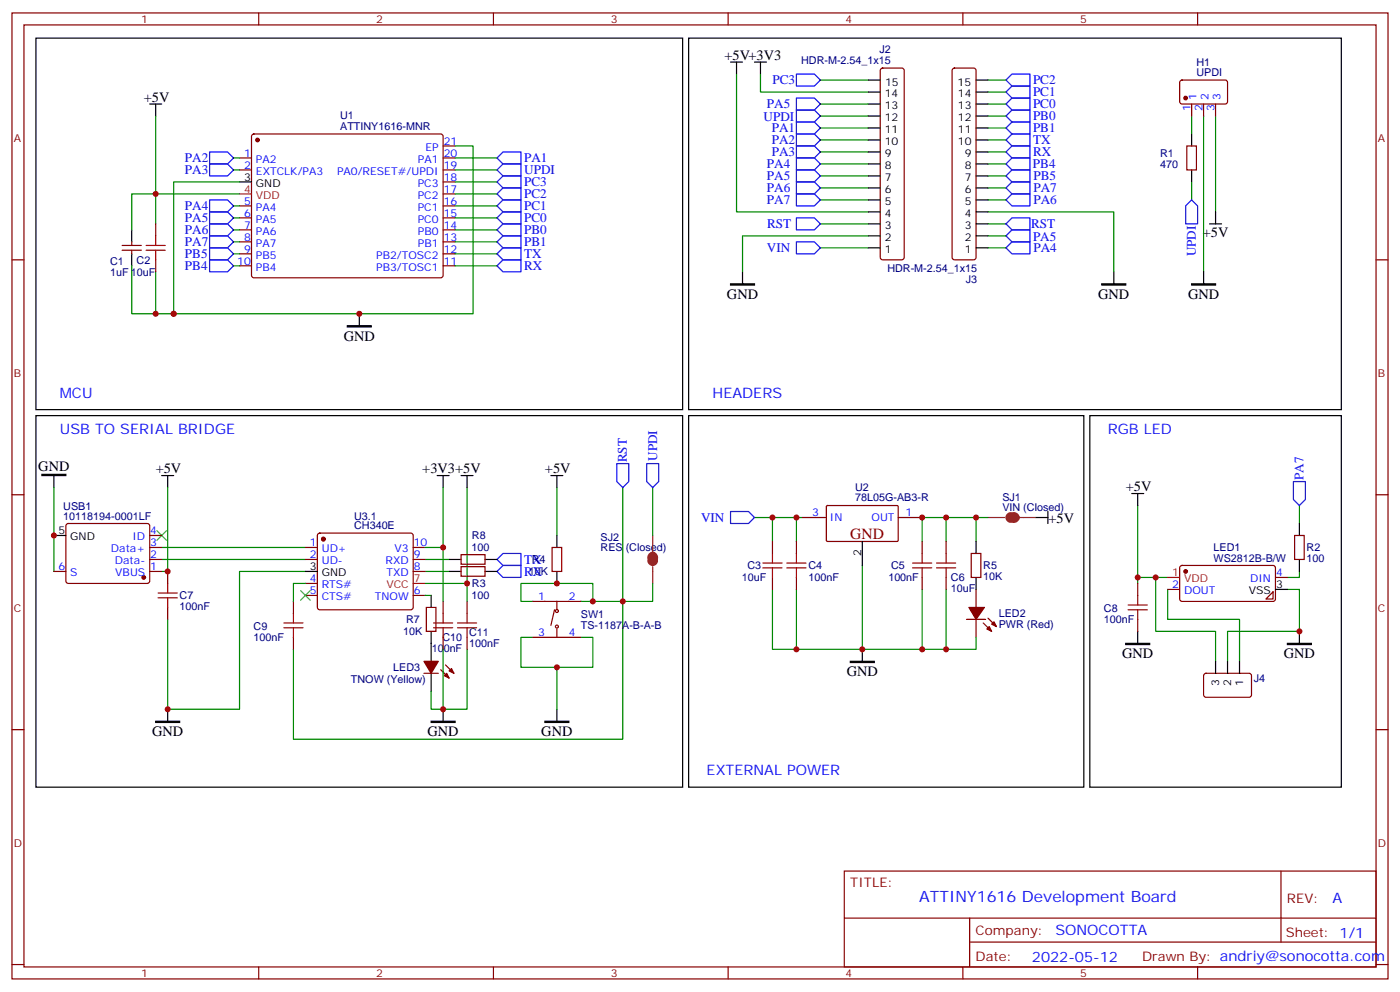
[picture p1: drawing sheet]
<svg xmlns="http://www.w3.org/2000/svg" width="412mm" height="292mm" viewBox="0 0 412 292" stroke-linecap="round" stroke-linejoin="round" font-family="sans-serif">
<g fill="none" stroke="#870000" stroke-width=".35">
<path d="M3.5 3.8h405.4v284.3h-405.4zM7.1 7.3h398.2v277.3h-398.2zM76.2 3.8v3.5M145.3 3.8v3.5M214.5 3.8v3.5M283.6 3.8v3.5M352.8 3.8v3.5M74.3 39.6l.5-.2h55l.5 .2 .2 .5v41.2l-.7 .5-55.3-.1-.4-.6v-41zM259.5 20.2l.5-.2h5.6l.5 .2 .2 .5v55.1l-.2 .5-.5 .2h-5.6l-.5-.3-.2-.4v-55.1zM280.7 20.2l.5-.2h5.6l.5 .2 .2 .5v55.1l-.2 .5-.5 .2h-5.6l-.5-.3-.2-.4v-55.1zM347.7 23.8l.5-.2h13l.4 .7-.1 5.9-.6 .4h-13l-.4-.7v-5.6zM351 30.6v3.5"/>
<path d="M354.5 30.6v3.5M358.1 30.6v3.5M70.6 46.5h3.5M70.6 50h3.5M130.5 46.5h3.6M130.5 50h3.6M130.5 57.1h3.6M130.5 53.6h3.6M130.5 43h3.6M349.6 43h2.8v7h-2.8zM3.5 76.5h3.6M36 73.7h5.6"/>
<path d="M36 72.2h5.6M38.8 71.2v1M38.8 73.7v1M45.9 65.9v3.5M45.9 76.5v3.5M70.6 60.6h3.5M70.6 64.1h3.5M70.6 67.7h3.5M70.6 71.2h3.5M70.6 74.7h3.5M70.6 78.2h3.5M130.5 60.6h3.6"/>
<path d="M130.5 64.1h3.6M130.5 67.7h3.6M130.5 71.2h3.6M130.5 74.7h3.6M130.5 78.2h3.6M405.3 76.5h3.6M3.5 145.6h3.6M19.6 154.3l.5-.2h23.3l.5 .2 .2 .5-.1 16.5-.6 .4h-23.6l-.4-.7v-16.2zM44.1 157.6h3.5M93.7 157.1l.5-.2h26.8l.5 .2 .2 .5v21.2l-.2 .5-.5 .2h-26.8l-.5-.2-.2-.5v-21.2zM227.5 159.4v3.5M234.6 159.4v3.5"/>
<path d="M236.4 152.3h7M243.5 149l.3-.2h20.6l.2 .4-.1 10-.3 .2-20.6-.1-.2-.3zM264.6 152.3h7M271.6 159.4v3.5M278.7 159.4v3.5M381.4 157.6h2.8v7.1h-2.8zM405.3 145.6h3.6M15.9 168.2h3.5M44.1 168.2h3.5M44.1 164.7h3.5M44.1 161.1h3.5M49.4 168.2v3.5"/>
<path d="M49.4 178.8v3.5M86.4 177v3.6M90 164.7h3.5M90 161.1h3.5M90 171.7h3.5M90 175.3h3.5M121.7 168.2h3.5M121.7 164.7h3.5M121.7 161.1h3.5M121.7 175.3h3.5M125.6 178.8h2.8v7h-2.8zM130.5 177v3.6"/>
<path d="M135.8 163.3h7.1v2.8h-7.1zM135.8 166.8h7.1v2.8h-7.1zM137.6 177v3.6M157 177h14.1M162.6 161.1h2.9v7.1h-2.9zM163.3 179.5l-1 4.6M164 177v2.5M227.5 170v3.5M234.6 170v3.5M271.6 170v3.5M278.7 170v3.5M286.1 162.9h2.8v7.1h-2.8z"/>
<path d="M287.5 173.5v5.3M335.1 171.7v3.6M344 173.5h3.5M347.7 166.6l.5-.2 27.1 .1 .4 .6-.1 9.5-.6 .4h-27.1l-.4-.7v-9.2zM375 174.2v2.1h-2.1zM375.7 170h3.5M86.4 187.6v3.5M124.9 198.2h4.2M129.8 197.1l2.5 2.5M130.5 187.6v3.5M131.2 195.7l2.5 2.5M137.6 187.6v3.5"/>
<path d="M157 187.6h14.1M164 185.1v2.5M284.7 182.3h5.6M287.5 182.3v5.3M289.6 183.4l2.5 2.4M291 182l2.5 2.4M335.1 182.3v3.5M354.8 198.4l.4-.2h13l.5 .7-.1 5.9-.7 .4h-12.9l-.5-.7v-5.6zM3.5 214.8h3.6M405.3 214.8h3.6M248.7 256.4h156.6v28.2h-156.6zM377.3 256.4v20.9"/>
<path d="M248.7 270.2h156.5M285.6 277.3h119.6M285.6 270.2v14.2M3.5 283.9h3.6M76.2 284.6v3.5M145.3 284.6v3.5M214.5 284.6v3.5M283.6 284.6v3.5M352.8 284.6v3.5M405.3 283.9h3.6"/>
<circle cx="164" cy="179.8" r=".44"/>
<circle cx="164" cy="184.4" r=".44"/>
</g>
<g fill="#870000" stroke="#870000" stroke-width=".35">
<path d="M124.9 194.7h4.2l-2.1 3.5z"/>
<path d="M130.9 198.9l.7-.7 .7 1.4z"/>
<path d="M132.3 197.5l.7-.7 .7 1.4z"/>
<path d="M290.7 185.1l.7-.7 .7 1.4z"/>
<path d="M292.1 183.7l.7-.7 .7 1.4z"/>
<path d="M285.4 178.8h4.6l-2.5 3.5z"/>
<circle cx="75.8" cy="41.2" r=".53"/>
<circle cx="42.3" cy="170" r=".53"/>
<circle cx="349.2" cy="168.2" r=".53"/>
<circle cx="95.2" cy="158.7" r=".53"/>
<circle cx="349.2" cy="28.9" r=".53"/>
</g>
<g fill="none" stroke="#000" stroke-width=".35">
<path d="M10.6 11.2h190.5v109.4h-190.5zM202.8 11.2h192.3v109.4h-192.3zM215.2 18.3h3.5M217 18.3v3.5M222.2 18.3h3.6M224 18.3v3.5M44.1 30.6h3.5M45.9 30.6v3.5M255.8 30.6h3.5M255.8 37.7h3.5M255.8 34.1h3.5M255.8 27.1h3.5"/>
<path d="M255.8 23.6h3.5M287.5 30.6h3.5M287.5 37.7h3.5M287.5 34.1h3.5M287.5 27.1h3.5M287.5 23.6h3.5M351 39.4v3.6M70.6 53.6h3.5M255.8 58.8h3.5M255.8 55.3h3.5M255.8 51.8h3.5M255.8 48.3h3.5"/>
<path d="M255.8 44.7h3.5M255.8 41.2h3.5M287.5 58.8h3.5M287.5 55.3h3.5M287.5 51.8h3.5M287.5 48.3h3.5M287.5 44.7h3.5M287.5 41.2h3.5M351 50v3.6M38.8 67.7v3.5M38.8 74.7v3.5M255.8 65.9h3.5"/>
<path d="M255.8 73h3.5M255.8 69.4h3.5M255.8 62.4h3.5M287.5 65.9h3.5M287.5 73h3.5M287.5 69.4h3.5M287.5 62.4h3.5M356.3 65.9h3.5M358.1 62.4v3.5M105.8 92.4v3.5M218.7 80v3.5M328.1 80v3.5"/>
<path d="M354.5 80v3.5M10.6 122.3h190.5v109.4h-190.5zM15.9 140v3.5M47.6 140h3.6M49.4 140v3.5M128.8 140h3.5M130.5 140v3.5M135.8 140h3.5M137.6 140v3.5M162.3 140h3.5M164 140v3.5M202.8 122.3h116.5v109.4h-116.5z"/>
<path d="M321 122.3h74.1v109.4h-74.1zM15.9 157.6h3.5M164 157.6v3.5M254 159.4v7M287.5 159.4v3.5M305.2 152.3h3.5M308.7 150.6v3.5M333.4 145.3h3.5M335.1 145.3v3.5M382.8 154.1v3.5M90 168.2h3.5M127 175.3v3.5"/>
<path d="M132.3 168.2h3.5M132.3 164.7h3.5M142.9 168.2h3.5M142.9 164.7h3.5M164 168.2v3.5M287.5 170v3.5M375.7 173.5h3.5M382.8 164.7v3.5M127 185.8v8.9M127 198.2v5.3M254 191.1v3.6M335.1 185.8v3.6"/>
<path d="M358.1 194.7v3.5M361.6 194.7v3.5M365.1 194.7v3.5M382.8 185.8v3.6M49.4 208.8v3.5M130.5 208.8v3.5M164 208.8v3.5"/>
</g>
<path d="M70.6 57.1h3.5M121.7 171.7h3.5M344 170h3.5" fill="none" stroke="#f00" stroke-width=".35"/>
<g fill="none" stroke="#00f" stroke-width=".35">
<path d="M234.6 32.4h5.3l1.8 1.7-1.8 1.8h-5.3zM234.6 35.9h5.3l1.8 1.8-1.8 1.7h-5.3zM234.6 21.8h5.3l1.8 1.8-1.8 1.7h-5.3zM234.6 39.4h5.3l1.8 1.8-1.8 1.8h-5.3zM234.6 28.9h5.3l1.8 1.7-1.8 1.8h-5.3zM296.3 23.6l1.8-1.8h5.3v3.5h-5.3zM296.3 27.1l1.8-1.8h5.3v3.6h-5.3zM296.3 30.6l1.8-1.7h5.3v3.5h-5.3zM296.3 34.1l1.8-1.7h5.3v3.5h-5.3zM296.3 37.7l1.8-1.8h5.3v3.5h-5.3zM298.1 39.4h5.3v3.6h-5.3l-1.8-1.8zM61.7 44.7h5.3l1.8 1.8-1.8 1.8h-5.3z"/>
<path d="M61.7 48.3h5.3l1.8 1.7-1.8 1.8h-5.3zM61.7 58.8h5.3l1.8 1.8-1.8 1.8h-5.3zM146.4 50l1.8-1.7h5.3v3.5h-5.3zM146.4 53.6l1.8-1.8h5.3v3.5h-5.3zM146.4 57.1l1.8-1.8h5.3v3.5h-5.3zM148.2 44.7h5.3v3.6h-5.3l-1.8-1.8zM234.6 43h5.3l1.8 1.7-1.8 1.8h-5.3zM234.6 57.1h5.3l1.8 1.7-1.8 1.8h-5.3zM234.6 53.6h5.3l1.8 1.7-1.8 1.8h-5.3zM234.6 50h5.3l1.8 1.8-1.8 1.8h-5.3zM234.6 46.5h5.3l1.8 1.8-1.8 1.7h-5.3zM296.3 44.7l1.8-1.7h5.3v3.5h-5.3z"/>
<path d="M296.3 48.3l1.8-1.8h5.3v3.5h-5.3zM296.3 55.3l1.8-1.7h5.3v3.5h-5.3zM298.1 50h5.3v3.6h-5.3l-1.8-1.8zM298.1 57.1h5.3v3.5h-5.3l-1.8-1.8zM61.7 62.4h5.3l1.8 1.7-1.8 1.8h-5.3zM61.7 65.9h5.3l1.8 1.8-1.8 1.7h-5.3zM61.7 69.4h5.3l1.8 1.8-1.8 1.8h-5.3zM61.7 73h5.3l1.8 1.7-1.8 1.8h-5.3zM61.7 76.5h5.3l1.8 1.7-1.8 1.8h-5.3zM146.4 74.7l1.8-1.7h5.3v3.5h-5.3zM146.4 78.2l1.8-1.7h5.3v3.5h-5.3zM146.4 60.6l1.8-1.8h5.3v3.6h-5.3z"/>
<path d="M146.4 67.7l1.8-1.8h5.3v3.5h-5.3zM146.4 71.2l1.8-1.8h5.3v3.6h-5.3zM148.2 62.4h5.3v3.5h-5.3l-1.8-1.8zM234.6 71.2h5.3l1.8 1.8-1.8 1.7h-5.3zM234.6 64.1h5.3l1.8 1.8-1.8 1.8h-5.3zM296.3 69.4l1.8-1.7h5.3v3.5h-5.3zM298.1 71.2h5.3v3.5h-5.3l-1.8-1.7zM298.1 64.1h5.3v3.6h-5.3l-1.8-1.8zM349.2 60.6l1.8-1.8 1.8 1.8v5.3h-3.6zM181.7 136.5h3.5v5.2l-1.8 1.8-1.7-1.8zM190.5 136.5h3.5v5.2l-1.7 1.8-1.8-1.8zM215.2 150.6h5.3l1.7 1.7-1.7 1.8h-5.3z"/>
<path d="M381 141.7h3.5v5.3l-1.7 1.8-1.8-1.8zM146.4 164.7l1.8-1.8h5.3v3.5h-5.3zM148.2 166.4h5.3v3.6h-5.3l-1.8-1.8z"/>
</g>
<g fill="none" stroke="#008700" stroke-width=".35">
<path d="M45.9 34.1v31.8M217 21.8v40.6h38.8M224 21.8v5.3h31.8M241.7 23.6h14.1M241.7 30.6h14.1M241.7 34.1h14.1M241.7 37.7h14.1M291 23.6h5.3M291 27.1h5.3M291 30.6h5.3M291 34.1h5.3M291 37.7h5.3"/>
<path d="M351 34.1v5.3M354.5 34.1v45.9M358.1 34.1v28.3M68.8 50h1.8M68.8 46.5h1.8M70.6 53.6h-19.4v38.8M70.6 57.1h-31.8v10.6M134.1 43h5.2v49.4h-88.1M134.1 50h12.3M134.1 57.1h12.3M134.1 46.5h12.3M134.1 53.6h12.3"/>
<path d="M241.7 41.2h14.1M241.7 44.7h14.1M241.7 48.3h14.1M241.7 51.8h14.1M241.7 55.3h14.1M241.7 58.8h14.1M291 41.2h5.3M291 44.7h5.3M291 48.3h5.3M291 51.8h5.3M291 55.3h5.3M291 58.8h5.3"/>
<path d="M351 53.6v5.2M38.8 78.2v14.2h7.1M68.8 74.7h1.8M68.8 78.2h1.8M68.8 60.6h1.8M68.8 64.1h1.8M68.8 67.7h1.8M68.8 71.2h1.8M134.1 74.7h12.3M134.1 78.2h12.3M134.1 60.6h12.3M134.1 64.1h12.3"/>
<path d="M134.1 67.7h12.3M134.1 71.2h12.3M241.7 65.9h14.1M241.7 73h14.1M255.8 69.4h-37.1v10.6M291 62.4h37.1v17.6M291 65.9h5.3M291 69.4h5.3M291 73h5.3M45.9 80v12.4h5.3M15.9 143.5v24.7M49.4 143.5v24.7h-1.8"/>
<path d="M130.5 143.5v17.6h-5.3M137.6 143.5v28.2M164 143.5v14.1M183.4 143.5v74.1h-97v-26.5M192.3 143.5v14.1M222.2 152.3h14.2M227.5 152.3v7.1M234.6 152.3v7.1M278.7 152.3v7.1M287.5 152.3v7.1M291 152.3h-19.4v7.1M335.1 148.8v22.9"/>
<path d="M382.8 148.8v5.3M47.6 164.7h42.4M47.6 161.1h42.4M90 168.2h-19.4v40.6h-21.2v-26.5M90 171.7h-3.6v5.3M125.2 171.7h12.4v5.3M125.2 164.7h7.1M125.2 168.2h7.1M125.2 175.3h1.8M130.5 161.1v15.9M157 177h-3.5v-5.3h21.1v5.3h-3.5M192.3 171.7v5.3h-17.7"/>
<path d="M227.5 173.5v17.6h7.1M234.6 173.5v17.6h37v-17.6M254 166.4v24.7M278.7 173.5v17.6h-7.1M335.1 170h8.9M340.4 170v15.8h17.7v8.9M344 173.5v8.8h21.1v12.4M379.2 173.5h3.6v12.3h-21.2v8.9M382.8 168.2v1.8h-3.6M130.5 191.1v17.7M137.6 191.1v17.7h-7.1M157 187.6h-3.5v8.8h21.1v-8.8h-3.5"/>
<path d="M164 196.4v12.4M287.5 187.6v3.5h-8.8M127 203.5v5.3h3.5"/>
</g>
<path d="M102.3 95.9h7.1v.3h-7.1zM215.2 83.5h7v.4h-7zM324.6 83.5h7v.4h-7zM351 83.5h7.1v.4h-7.1zM12.3 139.6h7.1v.4h-7.1zM250.5 194.7h7v.3h-7zM331.6 189.4h7.1v.3h-7.1zM379.2 189.4h7.1v.3h-7.1zM45.9 212.3h7v.4h-7zM127 212.3h7.1v.4h-7.1zM160.5 212.3h7.1v.4h-7.1z" fill="#000" stroke="#000" stroke-width=".35"/>
<path d="M297.7 151.6a.71 .71 0 0 0-.7 .7 .71 .71 0 0 0 .7 .7M298.4 151.6a.76 .76 0 0 1 1.1 .7 .76 .76 0 0 1-1.1 .7M191.6 164.3a.76 .76 0 0 1 .7-1 .76 .76 0 0 1 .7 1M191.6 165a.71 .71 0 0 0 .7 .7 .71 .71 0 0 0 .7-.7" fill="none" stroke="#8c2424" stroke-width="1.8"/>
<path d="M192.3 157.6v5M291 152.3h5M297 152.3h2.5M300.2 152.3h5M192.3 163.3v2.4M192.3 166.8v4.9" fill="none" stroke="#8c2424" stroke-width=".35"/>
<g fill="none" stroke="#a10000" stroke-width=".35">
<path d="M43 73.7h5.7M43 72.2h5.7M45.9 69.4v2.8M45.9 73.7v2.8M46.6 176h5.6M46.6 174.6h5.6M49.4 171.7v2.9M49.4 176v2.8M224.7 167.1h5.7M224.7 165.7h5.7M227.5 162.9v2.8M227.5 167.1v2.9"/>
<path d="M231.8 167.1h5.6M231.8 165.7h5.6M234.6 162.9v2.8M234.6 167.1v2.9M268.8 167.1h5.7M268.8 165.7h5.7M271.6 162.9v2.8M271.6 167.1v2.9M275.9 167.1h5.6M275.9 165.7h5.6M278.7 162.9v2.8M278.7 167.1v2.9"/>
<path d="M332.3 179.5h5.7M332.3 178.1h5.7M335.1 175.3v2.8M335.1 179.5v2.8M83.6 184.8h5.7M83.6 183.4h5.7M86.4 180.6v2.8M86.4 184.8v2.8M127.7 184.8h5.6M127.7 183.4h5.6M130.5 180.6v2.8M130.5 184.8v2.8"/>
<path d="M134.8 184.8h5.6M134.8 183.4h5.6M137.6 180.6v2.8M137.6 184.8v2.8"/>
</g>
<path d="M46.2 156.2l2.8 2.8M49 156.2l-2.8 2.8M88.5 173.8l2.9 2.9M91.4 173.8l-2.9 2.9" fill="none" stroke="#3c3" stroke-width=".35"/>
<g fill="#c00">
<circle cx="45.9" cy="57.1" r=".88"/>
<circle cx="105.8" cy="92.4" r=".88"/>
<circle cx="51.2" cy="92.4" r=".88"/>
<circle cx="45.9" cy="92.4" r=".88"/>
<circle cx="49.4" cy="168.2" r=".88"/>
<circle cx="183.4" cy="177" r=".88"/>
<circle cx="174.6" cy="177" r=".88"/>
<circle cx="15.9" cy="157.6" r=".88"/>
<circle cx="287.5" cy="152.3" r=".88"/>
<circle cx="278.7" cy="191.1" r=".88"/>
<circle cx="278.7" cy="152.3" r=".88"/>
<circle cx="271.6" cy="191.1" r=".88"/>
<circle cx="234.6" cy="191.1" r=".88"/>
<circle cx="227.5" cy="152.3" r=".88"/>
<circle cx="254" cy="191.1" r=".88"/>
<circle cx="382.8" cy="185.8" r=".88"/>
<circle cx="340.4" cy="170" r=".88"/>
<circle cx="335.1" cy="170" r=".88"/>
<circle cx="234.6" cy="152.3" r=".88"/>
<circle cx="271.6" cy="152.3" r=".88"/>
<circle cx="137.6" cy="171.7" r=".88"/>
<circle cx="130.5" cy="161.1" r=".88"/>
<circle cx="49.4" cy="208.8" r=".88"/>
<circle cx="164" cy="196.4" r=".88"/>
<circle cx="130.5" cy="208.8" r=".88"/>
<circle cx="164" cy="171.7" r=".88"/>
</g>
<text font-size="4.6" fill="#800" x="250.5" y="158.7">GND</text>
<text font-size="4.6" fill="#00f" x="270.8" y="265.4">ATTINY1616 Development Board</text>
<g font-size="4.2">
<text x="213.4" y="17.6">+5V+3V3</text>
<text x="42.3" y="29.9">+5V</text>
<text x="354.3" y="69.9">+5V</text>
<text x="214.1" y="87.9">GND</text>
<text x="323.5" y="87.9">GND</text>
<text x="350" y="87.9">GND</text>
<text x="101.3" y="100.2">GND</text>
<text x="11.3" y="138.5">GND</text>
<text x="45.9" y="139.3">+5V</text>
<text x="124.4" y="139.3">+3V3+5V</text>
<text x="160.5" y="139.3">+5V</text>
<text x="331.6" y="144.6">+5V</text>
<text x="308.9" y="153.8">+5V</text>
<text x="330.6" y="193.6">GND</text>
<text x="378.2" y="193.7">GND</text>
<text x="249.4" y="199">GND</text>
<text x="44.8" y="216.5">GND</text>
<text x="125.9" y="216.5">GND</text>
<text x="159.5" y="216.7">GND</text>
</g>
<g font-size="4.2" fill="#00f">
<text x="17.6" y="117.1">MCU</text>
<text x="209.9" y="117.1">HEADERS</text>
<text x="17.6" y="127.6">USB TO SERIAL BRIDGE</text>
<text x="326.3" y="127.6">RGB LED</text>
<text x="208.1" y="228.2">EXTERNAL POWER</text>
<text x="392.5" y="265.7">A</text>
<text x="310.9" y="275.2">SONOCOTTA</text>
<text x="304" y="283">2022-05-12</text>
</g>
<g font-size="3.9" fill="#00f">
<text x="227.6" y="24.8">PC3</text>
<text x="304.3" y="24.8">PC2</text>
<text x="304.3" y="28.3">PC1</text>
<text x="224.9" y="35.6">UPDI</text>
<text x="225.9" y="31.9">PA5</text>
<text x="304.3" y="31.8">PC0</text>
<text x="304.3" y="35.4">PB0</text>
<text x="227.3" y="39">PA1</text>
<text x="304.3" y="38.9">PB1</text>
<text x="54.5" y="47.7">PA2</text>
<text x="154.4" y="47.7">PA1</text>
<text x="227.3" y="46">PA3</text>
<text x="227.3" y="42.4">PA2</text>
<text x="304.3" y="42.4">TX</text>
<text x="304.3" y="46">RX</text>
<text x="54.5" y="51.3">PA3</text>
<text x="154.4" y="51.2">UPDI</text>
<text x="225.9" y="53.1">PA5</text>
<text x="225.9" y="49.5">PA4</text>
<text x="304.3" y="49.5">PB4</text>
<text x="304.4" y="53.1">PB5</text>
<text x="154.4" y="54.8">PC3</text>
<text x="154.4" y="58.3">PC2</text>
<text x="225.9" y="56.6">PA6</text>
<text x="304.4" y="56.6">PA7</text>
<text x="54.5" y="61.8">PA4</text>
<text x="54.5" y="65.4">PA5</text>
<text x="154.4" y="61.8">PC1</text>
<text x="154.4" y="65.4">PC0</text>
<text x="225.9" y="60.1">PA7</text>
<text x="304.4" y="60.1">PA6</text>
<text x="54.5" y="68.9">PA6</text>
<text x="154.4" y="68.9">PB0</text>
<text x="225.9" y="67.1">RST</text>
<text x="303.7" y="67.1">RST</text>
<text x="304.3" y="70.8">PA5</text>
<text x="54.5" y="72.4">PA7</text>
<text x="54.5" y="76">PB5</text>
<text x="154.4" y="75.9">TX</text>
<text x="154.4" y="72.4">PB1</text>
<text x="225.9" y="74.2">VIN</text>
<text x="304.4" y="74.2">PA4</text>
<text x="352.3" y="75.5" transform="rotate(-90 352.3 75.5)">UPDI</text>
<text x="54.5" y="79.5">PB4</text>
<text x="154.4" y="79.5">RX</text>
<text x="184.7" y="136.1" transform="rotate(-90 184.7 136.1)">RST</text>
<text x="193.6" y="135.7" transform="rotate(-90 193.6 135.7)">UPDI</text>
<text x="384" y="141.3" transform="rotate(-90 384 141.3)">PA7</text>
<text x="206.5" y="153.6">VIN</text>
<text x="154.4" y="165.9">TX</text>
<text x="154.4" y="169.4">RX</text>
</g>
<g font-size="3.9" fill="#800">
<text x="250.5" y="261">TITLE:</text>
<text x="379.1" y="265.7">REV:</text>
<text x="287.4" y="275.2">Company:</text>
<text x="378.7" y="275.8">Sheet: 1/1</text>
<text x="287.4" y="282.9">Date:</text>
<text x="336.4" y="282.9">Drawn By: andriy@sonocotta.com</text>
</g>
<g font-size="3.2" fill="#800">
<text x="41.6" y="6.8">1</text>
<text x="110.8" y="6.8">2</text>
<text x="179.9" y="6.8">3</text>
<text x="249.1" y="6.8">4</text>
<text x="318.2" y="6.8">5</text>
<text x="4.1" y="41.9">A</text>
<text x="405.9" y="41.9">A</text>
<text x="4.1" y="111.1">B</text>
<text x="405.9" y="111.1">B</text>
<text x="4.1" y="180.2">C</text>
<text x="405.9" y="180.2">C</text>
<text x="4.1" y="249.3">D</text>
<text x="405.9" y="249.3">D</text>
<text x="41.6" y="287.6">1</text>
<text x="110.8" y="287.6">2</text>
<text x="179.9" y="287.6">3</text>
<text x="249.1" y="287.6">4</text>
<text x="318.2" y="287.6">5</text>
</g>
<g font-size="3.2" fill="#000080">
<text x="259.1" y="15.6">J2</text>
<text x="236" y="19">HDR-M-2.54_1x15</text>
<text x="352.4" y="22.5">UPDI</text>
<text x="352.4" y="19.4">H1</text>
<text x="100.2" y="34.9">U1</text>
<text x="100.2" y="38.3">ATTINY1616-MNR</text>
<text x="341.7" y="46.2">R1</text>
<text x="341.7" y="49.4">470</text>
<text x="32.4" y="78">C1</text>
<text x="40.2" y="77.6">C2</text>
<text x="32.4" y="81.1">1uF 10uF</text>
<text x="261.4" y="80">HDR-M-2.54_1x15</text>
<text x="284.5" y="83.3">J3</text>
<text x="18.6" y="150">USB1</text>
<text x="251.9" y="147.6">78L05G-AB3-R</text>
<text x="251.9" y="144.4">U2</text>
<text x="295.3" y="147.4">SJ1</text>
<text x="18.6" y="153.2">10118194-0001LF</text>
<text x="104.3" y="155.9">CH340E</text>
<text x="104.3" y="152.9">U3.1</text>
<text x="295.3" y="150.5">VIN (Closed)</text>
<text x="139" y="158.8">R8</text>
<text x="176.9" y="159.2">SJ2</text>
<text x="138.9" y="162.3">100</text>
<text x="156.6" y="165.8">R4</text>
<text x="176.9" y="162.3">RES (Closed)</text>
<text x="220.1" y="167.6">C3</text>
<text x="238.1" y="167.6">C4</text>
<text x="262.5" y="167.6">C5</text>
<text x="289.6" y="167.6">R5</text>
<text x="357.5" y="165.4">WS2812B-B/W</text>
<text x="357.5" y="162.1">LED1</text>
<text x="384.9" y="165.4">100</text>
<text x="384.9" y="162.3">R2</text>
<text x="139" y="172.9">R3</text>
<text x="155.8" y="169.3">10K</text>
<text x="218.5" y="171.1">10uF</text>
<text x="238.1" y="170.9">100nF</text>
<text x="261.7" y="171.1">100nF</text>
<text x="280.1" y="171.1">C6</text>
<text x="289.6" y="170.8">10K</text>
<text x="52.9" y="179.7">100nF</text>
<text x="52.9" y="176.4">C7</text>
<text x="138.9" y="176.4">100</text>
<text x="280.1" y="174.3">10uF</text>
<text x="74.7" y="185.5">C9</text>
<text x="119.6" y="183.4">R7</text>
<text x="171.1" y="185.2">TS-1187A-B-A-B</text>
<text x="171.1" y="181.9">SW1</text>
<text x="294.2" y="184.9">PWR (Red)</text>
<text x="294.2" y="181.7">LED2</text>
<text x="325.2" y="183.5">100nF</text>
<text x="325.2" y="180.2">C8</text>
<text x="74.7" y="188.7">100nF</text>
<text x="118.8" y="187">10K</text>
<text x="130.3" y="188.8">C10</text>
<text x="138.2" y="190.5">100nF</text>
<text x="138.2" y="187.3">C11</text>
<text x="115.8" y="197.6">LED3</text>
<text x="127.2" y="192">100nF</text>
<text x="103.4" y="201.1">TNOW (Yellow)</text>
<text x="369.4" y="200.8">J4</text>
</g>
<g font-size="3.2">
<text x="260.6" y="28.5">14</text>
<text x="260.7" y="25.3">15</text>
<text x="282.1" y="25.3">15</text>
<text x="282.2" y="28.5">14</text>
<text x="260.6" y="35.6">12</text>
<text x="260.6" y="32">13</text>
<text x="282.2" y="35.6">12</text>
<text x="282.2" y="32">13</text>
<text x="260.6" y="39.1">11</text>
<text x="282.2" y="39.1">11</text>
<text x="260.6" y="46.1">9</text>
<text x="260.6" y="42.6">10</text>
<text x="282.2" y="42.6">10</text>
<text x="284.2" y="46.1">9</text>
<text x="71.9" y="53.2">3</text>
<text x="260.6" y="53.2">7</text>
<text x="260.6" y="49.7">8</text>
<text x="284.2" y="53.2">7</text>
<text x="284.2" y="49.7">8</text>
<text x="75.4" y="55">GND</text>
<text x="260.6" y="56.7">6</text>
<text x="284.2" y="56.7">6</text>
<text x="260.6" y="63.8">4</text>
<text x="260.6" y="60.3">5</text>
<text x="284.2" y="63.8">4</text>
<text x="284.2" y="60.3">5</text>
<text x="260.6" y="70.8">2</text>
<text x="260.6" y="67.3">3</text>
<text x="284.2" y="70.8">2</text>
<text x="284.2" y="67.3">3</text>
<text x="260.6" y="74.4">1</text>
<text x="284.2" y="74.4">1</text>
<text x="17.2" y="157.3">5</text>
<text x="20.7" y="159">GND</text>
<text x="91.3" y="167.9">3</text>
<text x="253.6" y="163.5" transform="rotate(-90 253.6 163.5)">2</text>
<text x="94.8" y="169.6">GND</text>
<text x="375.9" y="173.1">3</text>
<text x="367.9" y="174.9">VSS</text>
<text x="359.1" y="202" transform="rotate(-90 359.1 202)">3</text>
<text x="362.7" y="202" transform="rotate(-90 362.7 202)">2</text>
<text x="366.2" y="202" transform="rotate(-90 366.2 202)">1</text>
</g>
<g font-size="3.2" fill="#00f">
<text x="352.4" y="29.3" transform="rotate(-90 352.4 29.3)">1</text>
<text x="356" y="29.3" transform="rotate(-90 356 29.3)">2</text>
<text x="359.5" y="29.3" transform="rotate(-90 359.5 29.3)">3</text>
<text x="350.7" y="32.8" transform="rotate(-90 350.7 32.8)">1</text>
<text x="354.2" y="32.8" transform="rotate(-90 354.2 32.8)">2</text>
<text x="357.7" y="32.8" transform="rotate(-90 357.7 32.8)">3</text>
<text x="71.9" y="46.1">1</text>
<text x="75.4" y="47.9">PA2</text>
<text x="123.1" y="47.9">PA1</text>
<text x="125.3" y="44.4">EP</text>
<text x="130.7" y="46.1">20</text>
<text x="130.7" y="42.6">21</text>
<text x="71.9" y="49.7">2</text>
<text x="75.4" y="51.4">EXTCLK/PA3</text>
<text x="99.3" y="51.4">PA0/RESET#/UPDI</text>
<text x="130.7" y="53.2">18</text>
<text x="130.7" y="49.7">19</text>
<text x="123.1" y="58.5">PC2</text>
<text x="123.1" y="55">PC3</text>
<text x="130.7" y="56.7">17</text>
<text x="71.9" y="60.3">5</text>
<text x="71.9" y="63.8">6</text>
<text x="75.4" y="62">PA4</text>
<text x="75.4" y="65.5">PA5</text>
<text x="123.1" y="65.5">PC0</text>
<text x="123.1" y="62">PC1</text>
<text x="130.7" y="63.8">15</text>
<text x="130.7" y="60.3">16</text>
<text x="71.9" y="67.3">7</text>
<text x="71.9" y="70.8">8</text>
<text x="75.4" y="69.1">PA6</text>
<text x="123.1" y="69.1">PB0</text>
<text x="130.7" y="70.8">13</text>
<text x="130.7" y="67.3">14</text>
<text x="69.9" y="77.9">10</text>
<text x="71.9" y="74.4">9</text>
<text x="75.4" y="72.6">PA7</text>
<text x="75.4" y="76.1">PB5</text>
<text x="110.8" y="76.1">PB2/TOSC2</text>
<text x="123.1" y="72.6">PB1</text>
<text x="130.7" y="77.9">11</text>
<text x="130.7" y="74.4">12</text>
<text x="75.4" y="79.7">PB4</text>
<text x="110.8" y="79.7">PB3/TOSC1</text>
<text x="239.3" y="152">3</text>
<text x="244.5" y="153.4">IN</text>
<text x="256.7" y="153.4">OUT</text>
<text x="266.7" y="152">1</text>
<text x="39" y="159">ID</text>
<text x="44.3" y="160.8">3</text>
<text x="44.3" y="157.3">4</text>
<text x="91.3" y="160.8">1</text>
<text x="121.9" y="160.8">10</text>
<text x="17.2" y="167.9">6</text>
<text x="32.7" y="162.6">Data+</text>
<text x="33.8" y="166.1">Data-</text>
<text x="44.3" y="167.9">1</text>
<text x="44.3" y="164.3">2</text>
<text x="91.3" y="164.3">2</text>
<text x="94.8" y="162.6">UD+</text>
<text x="94.8" y="166.1">UD-</text>
<text x="113.6" y="166.1">RXD</text>
<text x="116.2" y="162.6">V3</text>
<text x="121.9" y="167.9">8</text>
<text x="121.9" y="164.3">9</text>
<text x="20.7" y="169.6">S</text>
<text x="34" y="169.6">VBUS</text>
<text x="91.3" y="171.4">4</text>
<text x="94.8" y="173.1">RTS#</text>
<text x="113.8" y="169.6">TXD</text>
<text x="345.3" y="173.1">2</text>
<text x="368.3" y="171.4">DIN</text>
<text x="375.9" y="169.6">4</text>
<text x="91.3" y="174.9">5</text>
<text x="94.8" y="176.7">CTS#</text>
<text x="110.4" y="176.7">TNOW</text>
<text x="121.9" y="174.9">6</text>
<text x="158.5" y="176.7">1</text>
<text x="167.6" y="176.7">2</text>
<text x="348.8" y="174.9">DOUT</text>
<text x="158.5" y="187.3">3</text>
<text x="167.6" y="187.3">4</text>
</g>
<g font-size="3.2" fill="#f00">
<text x="71.9" y="56.7">4</text>
<text x="75.4" y="58.5">VDD</text>
<text x="113.8" y="173.1">VCC</text>
<text x="121.9" y="171.4">7</text>
<text x="345.3" y="169.6">1</text>
<text x="348.8" y="171.4">VDD</text>
</g>
</svg>
